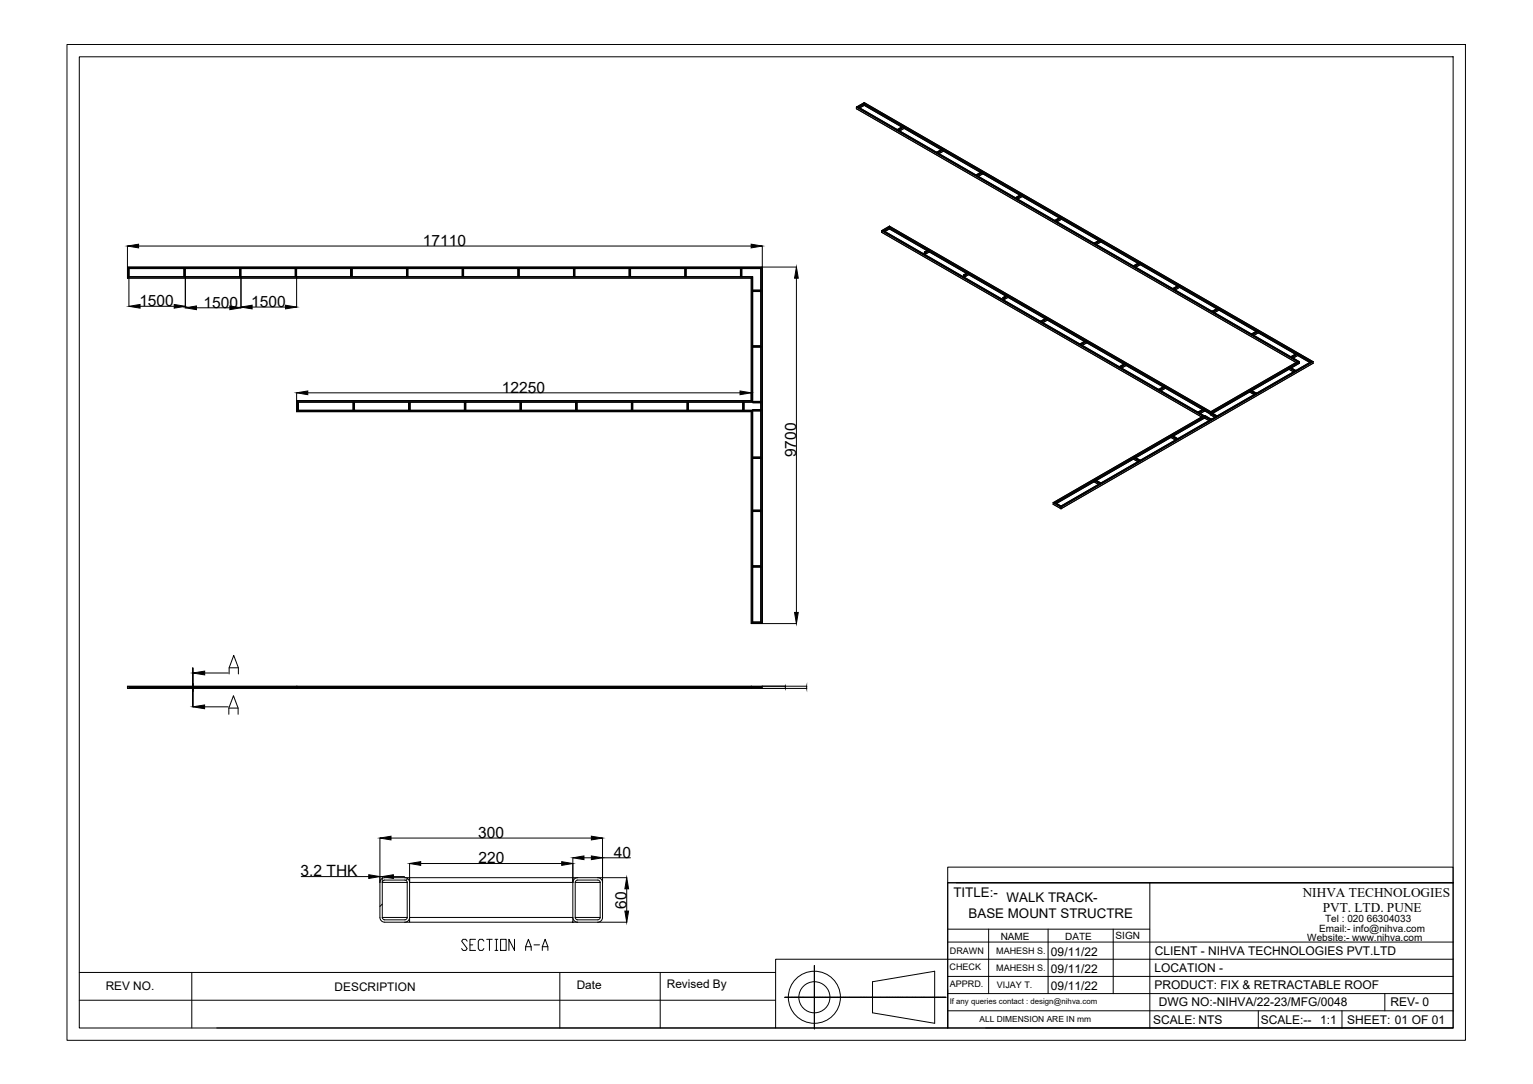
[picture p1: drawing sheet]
<svg xmlns="http://www.w3.org/2000/svg" width="594mm" height="420mm" viewBox="0 0 594 420" stroke-linecap="round" stroke-linejoin="round" font-family="sans-serif">
<!-- layer: 0 -->
<g fill="none" stroke="#000" stroke-width=".39">
<path d="M26 17.2h541.9v386h-541.9zM30.7 22h532.4v376.5h-532.4zM334.9 39.8l173.8 100.3M334.9 39.8l-3 1.7M334.9 39.8l173.9 100.4M334.9 39.8h.1M331.9 42.1v.1M331.9 42.1l170.4 98.4M331.9 41.6v.5M331.9 41.6l170.8 98.6M332.5 41.5h-.5l170.9 98.6M332.5 41.5l171 98.6"/>
<path d="M332.6 41.5l171 98.7M334.9 40.3v-.5l-3 1.7M334.9 40.3v.6M334.9 40.8l-1.7 1 1.7-.9M334.9 40.8l14.6 8.4M334.9 40.1l-2.4 1.4M334.9 40.1v.2M334.9 40.8v.1M334.9 40.1l173.3 100M334.9 40.3l-2.2 1.2M334.9 40.3l15 8.6M347.8 50.2h.1"/>
<path d="M347.8 50.2l2.2-1.3 .3 .2-2.2 1.3M347.8 50.2l.3 .2M348.1 50.4h.1M350 48.9l-2.2 1.3M350 48.9h.1M350.3 49.1l.1 .1M350.4 49.2l-2.5 1.4M350.4 49.7l14.3 8.3M350.4 49.7l-1.8 1M350.4 49.2v.5M350.4 49.2l14.8 8.5M350.4 49.7v.1"/>
<path d="M363 59h.1M363.3 59.2h.1M363.9 59.6l1.7-1.1zM365.2 57.7h.1M365.2 57.7l-2.2 1.3M365.4 58.1l-2.2 1.3M365.6 57.9l-.3-.2-2.3 1.3M365.6 57.9l-2.3 1.3M365.6 57.9v.1M365.6 58.5l14.4 8.3M365.6 58v.5M365.6 58l14.8 8.5"/>
<path d="M365.6 58l-2.2 1.3M378.3 67.8h.1M378.6 68h.1M380.5 66.5h.1M380.5 66.5l-2.2 1.3M380.8 66.7l-.3-.2-2.2 1.3M380.8 66.7l-2.2 1.3M380.8 66.7l.1 .1M380.9 66.8l-2.5 1.4M380.9 67.3l14.3 8.3M380.9 66.8v.5M380.9 66.8l14.8 8.5"/>
<path d="M380.9 67.3l-1.8 1M380.9 67.3l-1.7 1.1M393.5 76.6h.1M393.5 76.7h.1M393.8 76.8h.1M395.7 75.3h.1M395.7 75.3l-2.2 1.3M395.9 75.8l-2.2 1.2M396.1 75.5l-2.3 1.3 2.3-1.2M396.1 75.5l-.3-.2-2.3 1.3M396.1 75.5v.1M396.1 76.1l14.4 8.3"/>
<path d="M396.1 76.1l-1.7 1.1 1.7-1M396.1 75.6v.5M396.1 75.6l14.8 8.5M396.1 76.1v.1M49.4 95.3v8.2M53.7 95.4h237.4M295.4 95.3v8.2M341.6 90l.1 .1M341.6 90l124.1 71.6M341.6 89.5v.5M341.6 89.5l124.5 71.8M341.8 89.4h-.2"/>
<path d="M342.3 89.4h-.5l124.5 71.9M342.3 89.4l126.8 73.2M342.3 89.4l124.6 71.9M344.7 88.7l-1.7 1 1.7-1 14.5 8.4M344.7 88.2v-.5l-2.9 1.7M344.7 88.7v-.7l124.5 72M344.7 87.7l124.5 71.9v.3M344.7 87.7l-3 1.7M344.7 88.7l14.5 8.4M344.7 87.7l124.5 71.9M344.7 88l-2.4 1.4M344.7 87.7h.1"/>
<path d="M344.7 88.7h.1M344.7 88.2l15 8.6M344.7 88.2l-2.2 1.2M358.2 97.7v.6M358.2 98.3l.1 .1M358.3 97.7h.1M358.3 98.4l.2 .2M358.3 97.7l.2 .2M358.3 97.7h-.1M358.3 97.7v.7M358.5 98.5h.1M358.5 97.8l.1 .1"/>
<path d="M358.5 97.9l.1 .6M358.6 98.2l-.3 .2M358.6 98.5h-.1M358.6 98.5h.1M359.7 96.8l-1.5 .9M359.8 96.8h.1M360.1 97l-.3-.2-1.5 .9M360.1 97l-1.6 .8M360.1 97v.1M360.1 97.7l-1.5 .9M360.1 97.1v.5l-1.5 .9M360.1 97.1l-1.7 1"/>
<path d="M360.1 97.6l14.4 8.3M360.1 97.1l14.8 8.5M360.1 97.6v.1M408.8 85.5h.1M408.8 85.4h-.1M408.8 85.4l2.2-1.3 .3 .2-2.2 1.3M409.1 85.6h.1M411 84.1l-2.3 1.3M411.2 84.6l-2.3 1.3M411.3 84.3l.1 .1M411.3 85l-1.6 1M411.4 85l14.3 8.2"/>
<path d="M411.4 84.4v.6M411.4 84.4l14.8 8.6M411.4 84.4l-2.2 1.3M411.4 85l-1.8 .9M411.4 85h.1M424 94.2h.1M424 94.3l.3 .1M424 94.3h.1M424.3 94.4h.1M424.9 94.8l1.7-1zM426.2 92.9h.1M426.2 92.9l-2.2 1.3"/>
<path d="M426.4 93.4l-2.2 1.3M426.6 93.1l-2.3 1.3 2.3-1.2M426.6 93.1l-.3-.2-2.3 1.3M426.6 93.1v.1M426.6 93.8l14.4 8.2M426.6 93.2v.6M426.6 93.2l14.8 8.6M49.4 103.5v4.3zM49.4 103.5h246zM49.5 107.7h241.7v47.7M49.5 107.7h241.7M49.5 103.6l.4 .4v3.3v-3.3"/>
<path d="M50 107.3v11.4M54.3 118.7h13.2M71.2 107.3h-21.3M71.3 104.1h.4v3.2h-.4zM71.3 104.1v3.2M71.5 104.1v3.2M71.7 104.1v3.2M71.8 104.1h21M76.1 119.3h13M92.8 107.3h-21v12M92.9 104.1h.4v3.2h-.4zM92.9 104.1v3.2"/>
<path d="M93.1 104.1v3.2M93.3 104.1v3.2M93.4 104.1h21M97.7 119h12.9M114.4 104.1l.1 3.2zM114.4 107.3h-21v12M114.5 104.1h.4v3.2h-.4M114.7 104.1v3.2M114.9 104.1v3.2M115 104.1h20.9M135.9 104.1l.1 3.2zM135.9 107.3h-20.9v11.7"/>
<path d="M136 104.1h.4v3.2h-.4M136.2 104.1v3.2M136.4 104.1v3.2M136.5 107.3h21M136.5 104.1h21M157.5 104.1l.1 3.2zM157.6 104.1h.4v3.2h-.4M157.8 104.1v3.2M158 104.1v3.2M158.1 107.3h21M158.1 104.1h21M179.2 104.1h.4v3.2h-.4z"/>
<path d="M179.2 104.1v3.2M179.4 104.1v3.2M179.6 104.1v3.2h21.1M179.7 104.1h21M200.8 104.1h.3v3.2h-.3zM200.8 104.1v3.2M200.9 104.1v3.2M201.1 104.1v3.2M201.2 107.3h21M201.2 104.1h21M222.2 104.1l.1 3.2zM222.3 104.1h.4v3.2h-.4"/>
<path d="M222.5 104.1v3.2M222.7 104.1v3.2M222.8 107.3h21M222.8 104.1h21M243.8 104.1l.1 3.2zM243.9 104.1h.4v3.2h-.4M244.1 104.1v3.2M244.3 104.1v3.2M244.4 107.3h21M244.4 104.1h21M265.4 104.1h.4v3.2h-.4zM265.4 104.1v3.2"/>
<path d="M265.6 104.1v3.2M265.8 104.1v3.2M265.9 107.3h21M265.9 104.1h21M286.9 104.1l.1 3.2zM287 104.1h.4v3.2h-.4M287.2 104.1v3.2M287.4 104.1v3.2M287.5 107.3h4.1M291.2 107.7l.4-.4 .1 48.6M291.2 107.7v47.7M291.6 107.3h-241.7l-.4 .4"/>
<path d="M291.7 112.9v-.4h3.1v.4M291.7 112.9h3.1M291.7 113v21M291.7 112.7h3.1M294.8 104.1h-244.8v3.2h241.7v48.6M294.8 104.1v137h-3.1l-.1-82M294.8 104.1v8.4l-3.1-.1-.1-5.1M294.8 113v21M294.9 104h-245l21.3 .1M294.9 104l-7.4 .1M294.9 104l-.1 .1M295.3 103.6l-.4 .4v137.2"/>
<path d="M295.4 103.5v138.2zM295.4 103.5h13.2M308.6 107.8v129.6M373.5 106.5v.6M373.5 107.1v.1M373.5 106.5h.1M373.5 107.2l.3 .2M373.5 106.5l.3 .2M373.8 106.6l.1 .2M373.8 107.3h.1M373.8 106.7l.1 .6M373.8 106.9l-.3 .2"/>
<path d="M373.8 107l-.3 .2M373.8 107.4l1.6-1 14.3 8.3M373.9 107.3h-.1M375 105.6l-1.5 .9M375 105.6h.1M375.2 106l-1.5 .9M375.3 105.8l-.3-.2-1.5 .9M375.3 105.8l-1.5 .8M375.3 105.8l.1 .1M375.4 105.9v.5l-1.5 .9M375.4 105.9l-1.5 .9M375.4 105.9l14.8 8.5"/>
<path d="M388.7 115.3v.6M388.7 115.9l.1 .1M388.8 116l.2 .1M388.8 115.3l.2 .2M388.8 115.3h-.1M389 116.1h.1M389 115.4l.1 .2M389.1 116.2h.1M389.1 115.5v.6M389.1 115.7l-.4 .2M389.1 115.8l-.3 .2M390.2 114.4l-1.5 .9"/>
<path d="M390.3 114.4h.1M390.4 114.9l-1.5 .8M390.6 114.6l-.3-.2-1.5 .9M390.6 114.6l-1.6 .9M390.6 114.6v.1M390.6 115.3l-1.5 .9M390.6 114.7v.5l-1.5 .9M390.6 114.7l14.9 8.5-2.2 1.3M390.6 115.3l14.3 8.2M390.6 114.7l-1.5 .9M390.6 115.2v.1M439.3 103.1h.1"/>
<path d="M439.3 103h-.1M439.6 103.2v.1M439.6 103.2h.1M441.5 101.7l-2.3 1.3M441.7 102.2l-2.3 1.3M441.8 101.9l-.3-.2-2.2 1.3M441.8 101.9l-2.2 1.3M441.8 101.9l.1 .1M441.9 102.6l-1.7 1M441.9 102l14.8 8.5-2.2 1.3 2.3-1.3 .3 .2M441.9 102.6l14.3 8.2M441.9 102v.6"/>
<path d="M441.9 102l-2.2 1.3M441.9 102.6h.1M454.5 111.9h.1M454.6 111.9h-.1M454.8 112l.1 .1M454.8 112h.1M456.7 110.5h.1M457.1 110.7l-2.3 1.3M457.1 110.7v.1M457.1 110.8l-2.4 1.5M457.1 111.4l14.3 8.3M457.1 111.4l-1.7 1"/>
<path d="M457.1 110.8v.6M457.1 110.8l14.8 8.6M457.1 111.4h.1M472 119.3l-2.3 1.3M472 119.3h.1M472.2 119.8l-2.3 1.3M472.3 119.5l.1 .1M472.4 119.6l-2.3 1.2M472.4 119.6v.6M472.4 119.6l14.8 8.6M291.7 134.5v-.4h3.1v.4M291.7 134.5h3.1"/>
<path d="M291.7 134.1h3.1M291.7 134.6v21M291.7 134.3h3.1M294.8 134.3h-3.1h3.1M294.8 134.6v21M403.3 124.5h.1M403.3 124.5l2.2-1.3 .3 .2-2.2 1.3M403.6 124.7h.1M405.5 123.2h.1M405.8 123.4l.1 .1M405.9 123.5l-2.5 1.4M405.9 124l14.3 8.3-14.3-8.2"/>
<path d="M405.9 124l-1.7 1.1 1.7-1M405.9 123.5v.5M405.9 123.5l14.8 8.5M405.9 124v.1M418.6 133.3h.1M418.5 133.4h.1M418.5 133.3h.1M418.8 133.5h.1M420.7 132l-2.2 1.3M420.8 132h.1M421.1 132.2l-.3-.2-2.2 1.3M421.1 132.2l-2.3 1.3"/>
<path d="M421.1 132.2v.1M421.1 132.9l14.3 8.2zM421.1 132.3l14.9 8.5-2.2 1.3M421.1 132.3l-2.4 1.4M421.1 132.9l-1.7 .9M421.1 132.3v.6M469.8 120.6h.1M469.8 120.7h.1M469.8 120.6l2.2-1.3 .3 .2-2.2 1.3M470.1 120.8h.1M472.4 120.2l-1.7 1 1.7-1M472.4 120.2l14.3 8.3-14.3-8.3"/>
<path d="M472.4 120.2h.1M485 129.5h.1M485.3 129.6l.1 .1M487.2 128.1l-2.2 1.3M487.2 128.1h.1M487.6 128.3l-.3-.2-2.2 1.3M487.6 128.3l-2.3 1.3-.2-.2M487.6 128.3v.1M487.6 128.4l-2.4 1.5M487.6 129l14.4 8.3M487.6 129l-1.7 1M487.6 128.4v.6"/>
<path d="M487.6 128.4l14.9 8.6M487.6 129h.1M500.3 138.2h.1M500.3 138.3h.1M500.6 138.4v.1M500.6 138.4h.1M502.5 136.9l-2.2 1.3M502.8 137.1l-.3-.2-2.2 1.3M502.8 137.1l-2.2 1.3M502.8 137.1l.1 .1M502.9 137.8l-1.7 1M502.9 137.8h.1"/>
<path d="M502.9 137.2l-2.5 1.5M502.9 137.8l4.7 2.7M502.9 137.2v.6M502.9 137.2l5.1 3M502.9 137.8l-1.8 1M115 155.3v4.3zM115 155.3l176.2 .1zM115 152.2v3.1M115 159.5h176.2M115 155.4l.4 .4v3.3v-3.3M115.4 159.1l-.4 .4h176.2M115.4 155.8l21.4 .1"/>
<path d="M119.3 152.3h167.5M136.8 155.9l.1 3.1zM136.9 155.9h.4v3.1h-.4M137.1 155.9v3.1M137.3 155.9v3.1M137.4 155.9h21M158.4 155.9l.1 3.1zM158.5 155.9h.4v3.1h-.4M158.7 155.9v3.1M158.9 155.9v3.1M159 155.9h20.9M180 155.9h.4v3.1h-.4z"/>
<path d="M180 155.9v3.1M180.2 155.9v3.1M180.4 155.9v3.1M180.5 155.9h21M201.5 159l-86.1 .1M201.6 155.9h.4v3.1h-.4zM201.6 155.9v3.1M201.8 155.9v3.1M202 155.9v3.1M202.1 155.9h21M223.1 155.9l.1 3.1zM223.2 155.9h.4v3.1h-.4"/>
<path d="M223.4 155.9v3.1M223.6 155.9v3.1M223.7 155.9h21M244.7 155.9h.4v3.1h-.4zM244.7 155.9v3.1M244.9 155.9v3.1M245.1 155.9v3.1M245.2 155.9h21M266.3 155.9h.4v3.1h-.4zM266.3 155.9v3.1M266.5 155.9v3.1M266.7 155.9v3.1"/>
<path d="M266.8 155.9h21M287.9 155.9h.4v3.1h-.4zM287.9 155.9v3.1M288.1 155.9v3.1M288.3 155.9l.1 3.1h3.3l-176.3 .1M291.1 152.2v3.1M291.2 159.5v82.1M291.2 155.4l.4 .4h-176.2M291.6 159.1v82.1l.1-21.4M291.6 159.1l-.4 .4v82.1M291.6 155.8l-3.2 .1M291.7 155.9h-176.2v3.1h179.3"/>
<path d="M291.7 156.1v-.4h3.1v.4M291.7 156.1h3.1M291.7 155.7h3.1M291.7 159.2v-.4h3.1v.4M291.7 159.2h3.1M291.7 158.8h3.1M291.7 155.9h3.1M294.8 156.1v2.6M294.8 159.3v17.8M433.8 142.2h.1M433.8 142.1h.1M433.8 142.1l.3 .2"/>
<path d="M434.1 142.3l.1 .1M436 140.8h.1M436.3 141l-.3-.2-2.2 1.3M436.3 141l-2.2 1.3M436.3 141l.1 .1M436.4 141.6l-1.7 1.1M436.4 141.1l-2.5 1.4M436.4 141.7l14.3 8.2M436.4 141.1v.6M436.4 141.1l14.8 8.5M436.4 141.7l-1.7 1M449.1 150.9h.1"/>
<path d="M449 151h.1M449.3 151.1h.1M451.2 149.6l-2.2 1.3M451.3 149.6h.1M451.4 150.1l-2.2 1.3M451.6 149.8l-2.3 1.3 2.3-1.2M451.6 149.8l-.3-.2-2.2 1.3M451.6 149.8v.1M451.6 150.5l-1.7 1M451.6 150.5h.1M451.6 150.5l14.4 8.2M451.6 149.9v.6"/>
<path d="M451.6 149.9l14.9 8.6M464.3 159.8h.1M464.3 159.7h.1M464.6 159.9h.1M466.6 158.4l-2.3 1.3M466.7 158.9l-2.3 1.3M466.8 158.6l.1 .1M466.8 158.6l-2.1 1.4M466.8 158.6l-.3-.2-2.2 1.3M466.9 159.3l2.1 1.2M466.9 159.3h.1M466.9 159.3l-1.7 1"/>
<path d="M466.9 158.7v.6M466.9 158.7l2.3 1.3M466.9 158.7l-2.2 1.3M469.2 159.6h.1M469.4 159.9l2.2 1.3M469.4 159.9h.1M484.3 151.9l-14.4 8.3M484.3 151.4l-14.8 8.5M484.3 151.4v.5M484.3 151.4l2.2 1.2M484.3 151.9l1.7 1M484.3 151.3l.3-.2 2.3 1.3"/>
<path d="M484.3 151.3l2.3 1.2M484.3 151.2v.2M484.5 151.5l2.2 1.3M484.7 151.1h-.1M486.6 152.6h.1M486.6 152.5l-.1 .1M486.7 152.8l-2.2-1.3 2.2 1.3M486.9 152.4l-.3 .2M486.9 152.4h.1M499.5 142.6l-14.8 8.5 2.2 1.3M499.5 143.1l-14.3 8.3 14.3-8.2M499.5 143.1l1.7 1-1.7-.9"/>
<path d="M499.5 142.6v.5M499.5 142.6l2.2 1.2M499.5 143.1l.1 .1M499.6 142.5l.3-.2 2.2 1.3M499.6 142.5l2.2 1.2M499.6 142.4l-.1 .2M499.7 142.7l2.3 1.3M499.9 142.3l2.2 1.3M499.9 142.3h.1M501.8 143.8h.1M501.8 143.7v.1M502.1 143.6l-.3 .1"/>
<path d="M502.1 143.6h.1M502.2 143.6h.1M502.9 140.1l-33.7 19.5M503.5 140.1l-34.3 19.9M503.5 140.1h-.6l-33.7 19.5M503.5 140.1l.1 .1M503.6 140.8l-3.1 1.8M503.6 140.8l-3.2 1.8M503.6 140.2l-3.6 2.1M503.6 140.2v.6M508.2 140.1l-97 56M508.7 140.1h-.5l-97 56"/>
<path d="M508.7 140.1l-97.5 56.4M508.8 140.1l.1 .1M508.9 140.2v.6l-97.7 56.4M508.9 140.2l-97.7 56.4M508.9 140.8l-97.7 56.4M291.7 177.6v-.4h3.1v.4M291.7 177.6h3.1M291.7 177.2h3.1M291.7 177.4h3.1M294.8 177.7v20M439.2 177.4l2.5 1.4M439.2 178l-14.3 8.2"/>
<path d="M439.2 177.9l1.8 1M439.2 177.4v.5M439.2 177.4l-14.8 8.5M439.2 177.9l.1 .1M439.3 177.3l2.2 1.3M439.3 177.3l-.1 .1M439.6 177.1l2.3 1.3-2.3-1.3-.3 .2M439.6 177.1h.1M441.8 178.4h.1M453.8 169l2.4 1.4M453.8 169v.5M453.8 169l-14.1 8.1"/>
<path d="M453.8 169.5l1.7 1M453.8 169.6l-13.6 7.8M453.8 169.5v.1M453.8 169.6l1.7 1M453.8 168.9v.1M454.1 168.7l2.3 1.3M456.1 170.1v.1M456.3 170l-2.2-1.3-.3 .2 2.3 1.3M456.3 170l-.2 .2M456.3 170h.1M456.4 170h.1M466.2 161.3l-58 33.5"/>
<path d="M466.3 161.3h-.1M466.8 161.5l2.3 1.1M466.8 162l-12.1 7M466.8 162l1.7 1-1.7-.9M466.8 161.5v.5M466.8 161.5l-12.6 7.2M466.8 162v.1M466.8 162.1l-12.1 6.9M466.8 161.4l.3-.2 2.3 1.3M466.9 161.3l-.1 .2M466.9 161.3h-.6l-58.1 33.5M466.9 161.3l-58.1 33.5"/>
<path d="M467.2 161.2l2.2 1.3M467.2 161.2h-.1M469 160.2v.5M469 160.7l1.8 1M469 160.7v.1M469 160.8l1.7 .9M469.1 160.1l2.2 1.2-2.3-1.1M469.1 160.1l.3-.2 2.2 1.3M469.1 162.7h.1M469.1 160.1l-.1 .1M469.2 160.3l34.4-19.8-170.9-98.7 2.2-1.3 173.2 100-96.9 55.9-2.3-1.3 58.1-33.5M469.2 160.3l-124.5-71.9-2.3 1.3 126.8 73.2"/>
<path d="M469.2 160.3l2.3 1.3M469.4 162.5l-.3 .2M469.4 162.5h.1M471.3 161.4h.1M471.6 161.2l-.3 .2M471.6 161.2h.1M471.7 161.2h.1M291.7 198.2v-.4h3.1v.4M291.7 198.2h3.1M291.7 197.8h3.1M291.7 198h3.1M294.8 198.3v21"/>
<path d="M408.1 194.9v.5l3.1 1.8v-.6M408.1 195.4l3.1 1.8M408.1 194.9l3.1 1.7M408.2 194.8h.6l2.4 1.4v.3M408.2 194.8l3 1.7M408.3 194.8l-.2 .1M408.8 194.8h.1M408.9 194.8l2.3 1.3M411.2 196.5v.1M424 186.2l2.3 1.1M424 186.7l-14.6 8.4M424 186.7l1.7 1"/>
<path d="M424 186.2v.5M424 186.2l-15 8.6M424 186.7v.1M424.1 186.1l-.1 .1M424.2 186.3l2.2 1.3M424.4 185.9l2.2 1.3M424.4 185.9h-.1M426.3 187.4h.1M426.6 187.2l-2.3-1.3-.3 .2 2.3 1.3M426.6 187.2h.1M291.7 219.8v-.4h3.1v.4M291.7 219.8h3.1"/>
<path d="M291.7 219.4h3.1M291.7 219.6h3.1M294.8 219.8l.1 21.4M74.7 258.8v15.2M88.8 258.8h3.6M291.2 241.6h4.1M291.6 241.2h3.3M291.6 241.2l-.4 .4h4.1l-.4-.4M295.4 241.7h13.2M49.4 266.7h241.7M49.4 266.1v.6M50 266.4h244.8z"/>
<path d="M79.3 274h9.1M79.3 260.9h9.1M88.7 276.9v-2.4l1.8-4.8 1.8 4.8v2.4M88.7 274.5h3.6M88.8 261.2v-2.4l1.8-4.8 1.8 4.8v2.4M115.1 266v.8M115.5 266.4h176.2h-176.2M291.1 266.1h4.3v.6h-4.3zM291.1 266.7l.1 .1M291.2 266l-241.8 .1M291.7 266.4h3.1zM295.3 266l.1 .1"/>
<path d="M295.4 266.7l-.1 .1M304.4 266v.4M304.4 266.5v.3M312.6 266v.8l-263.2-.1M312.6 266l-263.2 .1M116.7 339.8h26.2M147.2 324.8v30.8l.6 1.3 1.3 .5M147.2 339.8l.9-.1v15.9M151.5 324.8h77.7M152.4 339.8h4.4M158.7 334.7v20.9l-.5 1.3-1.3 .5M163 334.7h54.7"/>
<path d="M222 332.5v23.1l.5 1.3 1.3 .5M226.3 332.5h2.9M233.5 324.8v30.8l-.5 1.3-1.3 .5M233.5 332.5h10.8M367.3 336.1h195.8v6.1h-195.8zM148.1 355.6h9.7M148.1 350.4l-.9 .9M148.2 355.6l.2 .7 .7 .2h7.8l.6-.2 .3-.7M148.4 341.4l.7-.3h7.8l.6 .3 .3 .6h-9.6zM149.1 357.5h9.6M156.9 340.2l1.3 .5 .5 1.3M157.8 342v13.6"/>
<path d="M158 340.6l-.7 .6M158.7 340.2l-10.1 .1-1.1 .8-.3 .9M158.7 342v-1.8h63.3v1.8M158.7 342h63.3M222 357.5v-1.9h-63.3v1.9h84.2M222 340.2h20.9M222.9 342v13.6M222.9 342h9.7M222.9 355.6h9.7M222.9 342l.3-.6 .6-.3h7.9l.6 .3 .3 .6M222.9 355.6l.3 .7 .6 .2h7.9l.6-.2 .3-.7M223.8 340.2l-1.3 .5-.5 1.3"/>
<path d="M231.7 340.2l1.3 .5 .5 1.3M232.6 342v13.6M242.9 344.5v8.6M367.3 342.2h195.8v56.2h-195.8zM367.3 342.2v56.2h-66.7M370.6 342.2h192.5M445.6 342.2v56.2M30.7 376.9h269.9M74.3 376.9v21.6M217 376.9v21.6M255.8 376.9v21.6M315.6 374.2v24.7"/>
<path d="M367.3 378.5h195.8M367.3 365.1h195.8M367.3 360.1h78.3M383.1 360.1v25M406.2 360.1v25M431.4 360.1v25M563.1 371.8h-262.5v26.6h-216.6M30.7 387.7h269.9M304.1 386.5h62.5M338.1 380.5l24.1-4v20.1l-24.1-4zM367.3 385.1h195.8M367.3 391.8h195.8"/>
<path d="M382 398.4h181.1M487.6 391.8v6.6M520.1 391.8v6.6M536.7 385.1v6.7"/>
<circle cx="315.6" cy="386.5" r="10.1"/>
<circle cx="315.6" cy="386.5" r="6"/>
</g>
<g fill="#000" stroke="#000" stroke-width=".39">
<path d="M49.4 95.4l4.3-.8v1.5zM291.1 94.6l4.3 .8-4.3 .7zM50 118.7l4.3-.7v1.4zM67.5 118l4.3 .7-4.3 .7zM71.8 119.3l4.3-.7v1.4zM89.1 118.6l4.3 .7-4.3 .7zM93.4 119l4.3-.7v1.4zM110.6 118.3l4.4 .7-4.4 .7zM308.6 103.5l.7 4.3h-1.4zM115 152.3l4.3-.8v1.5zM286.8 151.5l4.3 .8-4.3 .7zM307.9 237.4h1.4l-.7 4.3z"/>
<path d="M74.7 274l4.6-.8v1.5zM74.7 260.9l4.6-.8v1.5zM142.9 339l4.3 .8-4.3 .7zM147.2 324.8l4.3-.7v1.5zM148.1 339.8l4.3-.8v1.5zM158.7 334.7l4.3-.7v1.4zM217.7 334l4.3 .7-4.3 .7zM222 332.5l4.3-.7v1.4zM229.2 331.8l4.3 .7-4.3 .7zM229.2 324.1l4.3 .7-4.3 .8zM242.9 340.2l.7 4.3h-1.4zM242.2 353.1h1.4l-.7 4.4z"/>
</g>
<text font-size="7.9" x="177.8" y="369.7">SECTION A-A</text>
<g font-size="6">
<text x="163.8" y="95.3">17110</text>
<text x="54" y="118.6">1500</text>
<text x="78.9" y="119.2">1500</text>
<text x="97.3" y="118.9">1500</text>
<text x="194.5" y="152.2">12250</text>
<text x="308.5" y="177.3" transform="rotate(-90 308.5 177.3)">9700</text>
<text x="185.3" y="324.7">300</text>
<text x="185.4" y="334.6">220</text>
<text x="237.9" y="332.4">40</text>
<text x="116.5" y="339.7">3.2 THK</text>
<text x="242.8" y="352.1" transform="rotate(-90 242.8 352.1)">60</text>
</g>
<g font-size="5.2">
<text x="369.5" y="347.7">TITLE:-</text>
<text x="504.8" y="347.6">NIHVA TECHNOLOGIES</text>
<text x="390.1" y="349.7">WALK TRACK-</text>
<text x="512.6" y="353.4">PVT. LTD. PUNE</text>
<text x="375.3" y="355.9">BASE MOUNT STRUCTRE</text>
</g>
<g font-size="4.7">
<text x="407.3" y="370.6">09/11/22</text>
<text x="447.5" y="370.1">CLIENT - NIHVA TECHNOLOGIES PVT.LTD</text>
<text x="407.3" y="377.3">09/11/22</text>
<text x="447.4" y="376.7">LOCATION -</text>
<text x="407.3" y="383.9">09/11/22</text>
<text x="447.4" y="383.4">PRODUCT: FIX &amp; RETRACTABLE ROOF</text>
<text x="449" y="390.1">DWG NO:-NIHVA/22-23/MFG/0048</text>
<text x="538.8" y="390">REV- 0</text>
<text x="446.9" y="396.7">SCALE: NTS</text>
<text x="488.6" y="396.7">SCALE:--</text>
<text x="511.6" y="396.7">1:1</text>
<text x="522.1" y="396.7">SHEET: 01 OF 01</text>
</g>
<g font-size="4.6">
<text x="41" y="383.6">REV NO.</text>
<text x="129.7" y="384">DESCRIPTION</text>
<text x="223.5" y="383.4">Date</text>
<text x="258.4" y="382.9">Revised By</text>
</g>
<g font-size="3.9">
<text x="513.5" y="357.3">Tel : 020 66304033</text>
<text x="387.8" y="364.2">NAME</text>
<text x="412.8" y="364.3">DATE</text>
<text x="432.3" y="363.9">SIGN</text>
<text x="506.6" y="364.7">Website:- www.nihva.com</text>
<text x="511.2" y="361.1">Email:- info@nihva.com</text>
</g>
<g font-size="3.5">
<text x="368.1" y="369.9">DRAWN</text>
<text x="386.1" y="369.7">MAHESH S.</text>
<text x="368" y="375.8">CHECK</text>
<text x="386.1" y="376.4">MAHESH S.</text>
<text x="368.1" y="382.4">APPRD.</text>
<text x="386.3" y="383">VIJAY T.</text>
</g>
<text font-size="3.3" x="379.6" y="396.3">ALL DIMENSION ARE IN mm</text>
<text font-size="3" x="368" y="389.3">If any queries contact : design@nihva.com</text>
</svg>
